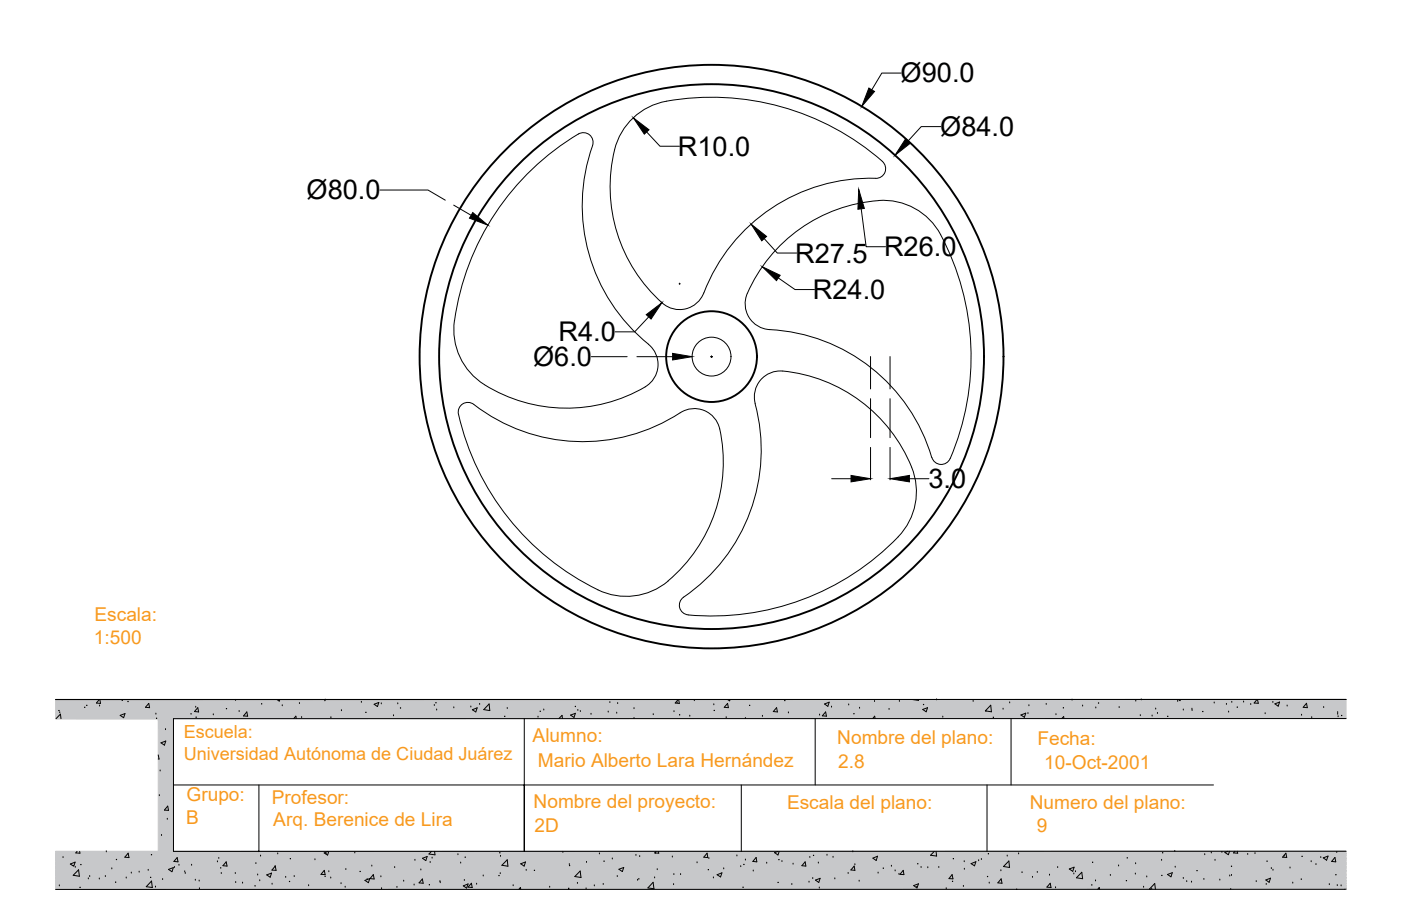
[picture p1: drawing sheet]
<svg xmlns="http://www.w3.org/2000/svg" width="432mm" height="279mm" viewBox="0 0 432 279" stroke-linecap="round" stroke-linejoin="round" font-family="sans-serif">
<!-- layer: Layer1 -->
<g fill="none" stroke="#000" stroke-width=".59">
<circle cx="219.3" cy="110" r="84"/>
<circle cx="219.3" cy="110" r="90"/>
<circle cx="219.3" cy="110" r="14"/>
</g>
<!-- layer: Layer2 -->
<g fill="none" stroke="#000" stroke-width=".31">
<path d="M205.4 31.2a20 20 0 0 0-16 14.9M205.4 31.2a79.6 79.6 0 0 1 67 19 2.98 2.98 0 0 1 .2 3.2 2.98 2.98 0 0 1-2.7 1.6M182.7 44.9a55.3 55.3 0 0 0 17.8 61.9 8 8 0 0 1-1.6 12.5 47.5 47.5 0 0 1-52.1-2.5 20.4 20.4 0 0 1-6.2-20.9 79.5 79.5 0 0 1 38.2-54.8 2.98 2.98 0 0 1 3.1 .7 2.98 2.98 0 0 1 .7 3.1M189.4 46.1a47.5 47.5 0 0 0 16.1 48.4 8 8 0 0 0 11.4-4.2M269.9 55a55 55 0 0 0-53 35.3M270.8 61.9a47.5 47.5 0 0 0-41 30.2 8 8 0 0 0 7.4 9.5 55 55 0 0 1 50 39.5M270.8 61.8a20.4 20.4 0 0 1 20.5 13.3 80 80 0 0 1 1.6 66.3M146 124.7a2.97 2.97 0 0 0-3.4-.1 2.97 2.97 0 0 0-1.3 3.2 80 80 0 0 0 43 54.1M146.1 124.7a55.1 55.1 0 0 0 64.3 2.2 8 8 0 0 1 11.4 5.4M221.8 132.2a48 48 0 0 1-15.9 47M232.7 124.5a55.2 55.2 0 0 1-22.5 60.1 3 3 0 0 0-.6 3.1 3 3 0 0 0 2.5 1.9 79.7 79.7 0 0 0 65.8-25.3 20 20 0 0 0 3.1-20.2M232.8 124.5a8 8 0 0 1 8.5-10.1 48 48 0 0 1 39.7 29.7"/>
<path d="M287.2 141.1a2.98 2.98 0 0 0 2.7 2.1 2.98 2.98 0 0 0 2.9-1.8M205.9 179.2a20 20 0 0 1-21.6 2.7"/>
<circle cx="219.3" cy="110" r="6"/>
</g>
<!-- layer: Layer4 -->
<g fill="none" stroke="#000" stroke-width=".31">
<path d="M277.7 22.5h-5.9l-3.1 5.2M289.9 39h-6l-4 4.4M117.1 58.6h14.8l5.3 3.1M199.3 40.7l4.1 4.4h6M139.8 63.3l5.4 3.1M235.5 73.6l4.1 4.4h5.9M265.4 64.4l1.6 11.7h5.9M199.9 97.7l-4.3 4.6h-6M203.8 93.1l.2 .3M209.3 87.5h.3M209.5 87.3v.4M239.9 85.7l5.1 3.6h6"/>
<path d="M182.2 110h11.1M196.3 110h11M219.1 110h.4M219.3 109.8v.4M268.3 110v9.9M274.3 110v9.9M268.3 123v12M268.3 138v10M274.3 123v12M274.3 138v10M256.3 147.6h6M280.3 147.6h6"/>
</g>
<path d="M267.8 27.1l1.7 1.1-3.9 4.6zM195.2 36.3l4.8 3.7-1.4 1.4zM279.1 42.8l1.5 1.3-4.8 3.8zM145.7 65.5l4.7 3.9-5.7-2.1zM231.5 69.1l4.8 3.8-1.5 1.4zM264.7 58.4l1.7 5.9-2 .2zM199.2 97l4.8-3.6-3.3 5zM235 82.3l5.5 2.6-1.2 1.6zM207.3 109l6 1-6 1zM262.3 146.6l6 1-6 1zM274.3 147.6l6-1v2z" fill="#000" stroke="#000" stroke-width=".31"/>
<!-- layer: 0 -->
<g fill="#c7c8ca" stroke="#c7c8ca" stroke-width=".31">
<path d="M17.1 215.7h397.8z"/>
<path d="M17.1 221.6h36.4z"/>
<path d="M53.5 262.6l361.4-.1z"/>
<path d="M17.1 263.3l397.8 .6h-397.8z"/>
<path d="M17.1 264.7l397.8 .5h-397.8z"/>
<path d="M17.1 265.2l397.8 .8h-397.8z"/>
<path d="M17.1 266.5l397.8 .8h-397.8z"/>
<path d="M17.1 267.3l397.8 .3h-397.8z"/>
<path d="M17.1 268.5l397.8 .3h-397.8z"/>
<path d="M17.1 268.8l397.8 .8h-397.8z"/>
<path d="M17.1 269.6l397.8 .3h-397.8z"/>
<path d="M17.1 270.7l397.8 .2h-397.8z"/>
<path d="M17.1 270.9l397.8 .6h-397.8z"/>
<path d="M17.1 271.8l397.8 .5h-397.8z"/>
<path d="M17.1 272.3l397.8 .2z"/>
<path d="M17.1 272.5l397.8 .5h-397.8z"/>
<path d="M17.1 273l397.8 .1z"/>
<path d="M17.1 273.1l397.8 .4h-397.8z"/>
<path d="M17.1 273.5l397.8 .1z"/>
<path d="M17.1 273.6l397.8 .3h-397.8z"/>
<path d="M17.1 273.9l397.8 .1z"/>
<path d="M17.1 274l397.8 .2h-397.8z"/>
<path d="M17.1 221.6h397.8v-.2zM17.1 215.9l397.8 5.5-397.8 .2z"/>
<path d="M17.1 215.9l397.8 5.5v-5.7zM17.1 215.7h397.8l-397.8 .2z"/>
<path d="M17.1 221.6h397.8zM17.1 221.6h397.8z"/>
<path d="M17.1 221.6h36.4zM17.1 221.6h36.4z"/>
<path d="M48.8 221.6l4.7 41v-41zM48.8 221.6l4.7 41h-4.7z"/>
<path d="M17.1 262.6h397.8zM17.1 262.6h397.8zM48.8 262.6h366.1zM48.8 262.6h366.1z"/>
<path d="M17.1 263.3h397.8zM17.1 262.6l397.8 .7h-397.8z"/>
<path d="M17.1 262.6l397.8 .7v-.7zM17.1 262.6h397.8z"/>
<path d="M17.1 263.3l397.8 .6v-.6zM17.1 263.3h397.8z"/>
<path d="M17.1 264.7l397.8-.1zM17.1 263.9l397.8 .7-397.8 .1z"/>
<path d="M17.1 263.9l397.8 .7v-.7zM17.1 263.9h397.8z"/>
<path d="M17.1 264.7l397.8 .5v-.5zM17.1 264.7h397.8z"/>
<path d="M17.1 265.2l397.8 .8v-.8zM17.1 265.2h397.8z"/>
<path d="M17.1 266.5l397.8-.1zM17.1 266l397.8 .4-397.8 .1z"/>
<path d="M17.1 266l397.8 .4v-.4zM17.1 266h397.8z"/>
<path d="M17.1 266.5l397.8 .8v-.8zM17.1 266.5h397.8z"/>
<path d="M17.1 267.3l397.8 .3v-.3zM17.1 267.3h397.8z"/>
<path d="M17.1 268.5l397.8-.1zM17.1 267.7l397.8 .7-397.8 .1z"/>
<path d="M17.1 267.7l397.8 .7v-.8zM17.1 267.6h397.8z"/>
<path d="M17.1 268.5l397.8 .3v-.3zM17.1 268.5h397.8z"/>
<path d="M17.1 268.8l397.8 .8v-.8zM17.1 268.8h397.8z"/>
<path d="M17.1 269.6l397.8 .3v-.3zM17.1 269.6h397.8z"/>
<path d="M17.1 270.7l397.8-.1zM17.1 269.9l397.8 .7-397.8 .1z"/>
<path d="M17.1 269.9l397.8 .7v-.7zM17.1 269.9h397.8z"/>
<path d="M17.1 270.7l397.8 .2v-.2zM17.1 270.7h397.8z"/>
<path d="M17.1 270.9l397.8 .6v-.6zM17.1 270.9h397.8z"/>
<path d="M17.1 271.8l397.8-.1zM17.1 271.5l397.8 .2-397.8 .1z"/>
<path d="M17.1 271.5l397.8 .2v-.2zM17.1 271.5h397.8z"/>
<path d="M17.1 271.8l397.8 .5v-.5zM17.1 271.8h397.8z"/>
<path d="M17.1 272.3l397.8 .2zM17.1 272.3h397.8z"/>
<path d="M17.1 272.5l397.8 .5v-.5zM17.1 272.5h397.8z"/>
<path d="M17.1 273l397.8 .1zM17.1 273h397.8z"/>
<path d="M17.1 273.1l397.8 .4v-.4zM17.1 273.1h397.8z"/>
<path d="M17.1 273.5l397.8 .1zM17.1 273.5h397.8z"/>
<path d="M17.1 273.6l397.8 .3v-.3zM17.1 273.6h397.8z"/>
<path d="M17.1 273.9l397.8 .1zM17.1 273.9h397.8z"/>
<path d="M17.1 274l397.8 .2v-.2zM17.1 274h397.8z"/>
<path d="M17.1 274.2h397.8zM17.1 274.2h397.8z"/>
<path d="M17.1 274.2h397.3zM17.1 274.2h397.3zM17.1 274.2h397.8z"/>
</g>
<g fill="none" stroke="#000" stroke-width=".31">
<path d="M17.1 215.7h397.8h-397.8M18.4 219.8h.1M30.6 215.7l-.9 1.1 1.3 .1-.2-1.2M30.7 217.7h.1M45.8 216.9l.3 1.3-1.3-.1zM60.3 218.1h.1M61 218.2l.2 1.4-1.3-.2zM72.6 216h.1M73.7 219.4h.1M76.1 219.6l.2 1.3-1.2-.1zM85.4 215.7l.7 .5 .1-.5M87 217.6h.1"/>
<path d="M92.3 217h.1M100.1 216.1h.1M100.2 215.9h.1M105.2 219.2h.1M111.4 216.6h.1M115.3 217.2l1.5-.6-.5 1.3zM117.5 217.1h.1M122.6 217.1h.1M133.9 217.6h.1M134.6 219h.1M139.9 218.3h.1M145.1 218h.1"/>
<path d="M145.6 218.9l1.5-.6-.5 1.3zM147.8 217.2h.1M150.7 217.1l.3 2-1.9-.3zM156.3 218.5h.1M167.6 219h.1M178.1 219.1h.1M178.9 219.4h.1M187.5 219.6h.1M190.1 219.9h.1M190.4 217h.1M195.4 218.5h.1M207.7 219.5h.1"/>
<path d="M208.7 216.8h.1M209 215.7l-.9 1.1 1.3 .1-.2-1.2M214 216.1h.1M220 217.4h.1M224.2 216.9l.3 1.3-1.3-.1zM224.3 215.7l.6 .4 .1-.4M239.4 218.2l.2 1.4-1.3-.2zM243 219.9h.1M254.1 217.1l1.5-.6-.5 1.3zM254.5 219.6l.2 1.3-1.3-.2zM256.3 218.1h.1M261.6 217.4h.1"/>
<path d="M264.9 218.4h.1M269.5 216.3h.1M277.2 216.3h.1M281.3 215.7l1.8 .3-.1-.3M284.4 218.8l1.5-.6-.4 1.3zM288.7 215.8h.1M299.9 216.3h.1M303.9 219.4h.1M305.4 217.5l.2 2-1.9-.3zM309.2 218.7h.1M311.2 216.8h.1M317.1 217.6h.1"/>
<path d="M322.5 217.2h.1M330.4 215.9h.1M333.7 217.7h.1M337.7 218.3h.1M344.9 218.2h.1M350.1 216.2h.1M351.7 215.8h.1M356.2 218.7h.1M363 216.3h.1M363.2 215.7l.5 .4 .1-.4M364.7 219h.1M367.4 218.7h.1"/>
<path d="M367.4 219.1h.1M374.2 216.8h.1M378 217.2h.1M378.7 219.6h.1M379.6 216.6h.1M383.3 216.5h.1M385.5 217.3h.1M387.4 215.7l-.9 1.1 1.3 .1-.2-1.2M392.9 217.1l1.5-.6-.4 1.3zM396.7 217.7h.1M402.7 216.9l.2 1.3-1.2-.1zM408 218.2h.1"/>
<path d="M412.3 219.8h.1M17.3 221.6l1.3-1.4 .2 1.4M37 220.6l1.5-.5-.4 1.2zM48 220.2h.1M48.8 232.8l.2 1.3h-.2M49.4 237.8h.1M49.6 229.1l1.5-.6-.4 1.3zM51 225h.1M65.7 220.4h.1M90.6 221.6l.6-.7 .1 .7M93 221.3h.1M121.3 220.7h.1"/>
<path d="M161.6 221.6v41v-20.5h-108.1M165.8 221.2h.1M172.3 221.6l.9-1 .2 1M175.9 220.5l1.4-.5-.4 1.2zM182.2 220.3h.1M195.4 221.6h.1M201.3 220.4h.1M212.6 220.9h.1M223.8 221.3h.1M229.7 221.6h.1M235 220.9h.1M251.2 221.6v20.5"/>
<path d="M252.6 220.5h.1M269 221.6l.6-.7 .1 .7M290.6 221.2h.1M311.6 221.6v20.5M314.7 220.5l1.4-.6-.4 1.3zM325.5 220.4h.1M327.2 221.6l.6-.6 .1 .6M351.5 220.7h.1M355.1 220.8h.1M356.7 220h.1M389.9 220.1h.1M401.2 220.6h.1"/>
<path d="M404.3 221.3h.1M412.3 220.3h.1M412.4 221h.1M414.9 221.6h-361.4v41l361.4-.1M49.1 245.4h.1M49.8 257.7h.1M51.6 252.7h.1M51.7 248.6l.2 1.3-1.2-.1zM53.5 242.1h.1M79.8 242.1v20.5M161.6 242.1h212.4M228.5 242.1v20.5"/>
<path d="M304.2 242.1v20.5M18.3 273.2h.1M19.4 264.5h.1M21.7 266.5l1.5-.6-.5 1.2zM23.2 267.5h.1M23.7 262.6l-.3 .4 1.2 .1v-.5M24.2 268.2l.3 2-1.9-.3zM27.2 271h.1M27.6 270.3h.1M30.6 271.1h.1M32.5 270.3h.1M32.8 262.7h.1"/>
<path d="M34.5 267.9h.1M38.9 270.8h.1M39.5 263.1l.3 1.4-1.3-.2zM40.5 269.3h.1M42.9 269h.1M45.7 268.4h.1M46.7 271.7l.2 2-1.8-.3zM47.9 273.6h.1M50.1 271.2h.1M51.9 268.1l1.5-.5-.4 1.2zM53.8 267.5h.1M54.6 264.5l.3 1.3-1.3-.1z"/>
<path d="M55.2 266.8h.1M56.9 268.9h.1M59.1 266.8h.1M60.2 271.5h.1M61.4 271.7h.1M61.5 274.1h.1M67 265.8h.1M67.4 264.7h.1M68.2 269.4h.1M69.7 265.8l.3 1.3-1.3-.1zM72.5 269.4h.1M72.6 272.2h.1"/>
<path d="M74.8 272.3h.1M79.4 269.8h.1M79.8 262.7h.1M80.1 271.6h.1M80.3 264h.1M82.2 269.8l1.5-.5-.4 1.2zM83.9 272.7h.1M84.8 267.3h.1M84.8 267.1l.3 1.3-1.3-.1zM85.6 263.3h.1M88.1 270.6h.1M90.7 270.3h.1"/>
<path d="M95.1 273.1h.1M97.1 265.1h.1M99.9 268.4l.3 1.3-1.3-.1zM101.1 262.6l-1.2 .4 1.1 .7 .3-1.1M101.3 268.8h.1M101.9 270.8h.1M105.1 272.5h.1M106.4 273.6h.1M106.6 268.2h.1M109.3 263h.1M112.5 271.5l1.5-.6-.5 1.3zM113.2 271.2h.1"/>
<path d="M114.6 267.1h.1M115.1 269.7l.2 1.4-1.3-.2zM117.4 270.4h.1M117.6 274.1h.1M122.3 273.7h.1M124.4 271.8h.1M127.6 272.9h.1M127.9 265.3h.1M129.7 268.3h.1M130.2 271.1l.2 1.3-1.2-.1zM130.2 264.7l1.5-.6-.5 1.3zM133 262.6l-.8 .8 1.9 .2-.2-1"/>
<path d="M133.2 264.6h.1M135.6 271.9h.1M135.7 272.2h.1M141.1 263.6h.1M142 266.2h.1M142.8 273.2l1.5-.6-.5 1.3zM145.3 272.4l.2 1.3-1.2-.1zM146.9 272.7h.1M148.9 270.1h.1M154.2 269.4h.1M154.3 264.1h.1M156.3 265.1l.2 2-1.8-.3z"/>
<path d="M158.2 273.1h.1M159.9 274.2l.5-.5 .1 .5M160.5 266.4l1.5-.6-.5 1.3zM162.2 268.4h.1M169.4 273.6h.1M173.5 262.9h.1M175.2 274.2h.1M175.5 266.6h.1M178 272.4h.1M178.8 268.6l.3 2-1.9-.3zM180.6 274.1h.1M180.8 266h.1"/>
<path d="M183.2 273.2h.1M184.7 263.3h.1M188.7 264.9h.1M190.2 270.3h.1M190.8 268.1l1.4-.6-.4 1.3zM196 263.8h.1M196.5 271.5h.1M201.3 272.1l.2 2-1.8-.3zM201.8 270.7h.1M202 263.2h.1M202.2 262.6l-.4 .4 1.2 .1-.1-.5M202.6 268.2h.1"/>
<path d="M207.2 264.3h.1M207.6 272.8h.1M209.8 269.7h.1M214.8 266.1h.1M217.9 263.1l.2 1.4-1.2-.2zM218.5 264.8h.1M219.9 270.7h.1M221 269.8l1.5-.6-.4 1.2zM223.1 267.9h.1M227.1 264h.1M228.3 267.3h.1M229.7 265.2h.1"/>
<path d="M232.2 268.6h.1M233 264.4l.3 1.4-1.3-.1zM236.3 266.2h.1M239.8 262.6l-1.1 .3 1.1 .8 .4-1.1M241 265.7h.1M244.1 272.8h.1M244.4 266.5h.1M248.2 265.8l.2 1.3-1.3-.1zM249.3 272h.1M249.6 264.4h.1M251.3 271.4l1.5-.5-.5 1.2zM252.2 266.2h.1"/>
<path d="M252.5 273.9h.1M254.9 263.8h.1M256.8 264.4h.1M257.3 271h.1M262.8 262.7h.1M263.3 267.1l.2 1.3-1.2-.1zM263.5 266.7h.1M264.8 271.8h.1M269 264.6l1.5-.6-.5 1.4zM270.6 269.3h.1M274.7 267.1h.1M275.9 268.6h.1"/>
<path d="M277.1 269.6h.1M278.4 268.4l.2 1.3-1.2-.1zM281.6 273.1l1.5-.5-.5 1.2zM283.9 267.5h.1M286 267.6h.1M288 262.6l-1.2 1.2 1.9 .2-.2-1.4M289.3 267.5h.1M291.6 274.1h.1M293.5 269.7l.2 1.3-1.2-.1zM296.9 273.4h.1M297.2 265.7h.1M297.2 268.1h.1"/>
<path d="M299.3 266.3l1.5-.6-.4 1.3zM301.6 265.4h.1M302.5 265.1h.1M304.9 272.3h.1M308.5 268.5h.1M308.6 271l.2 1.4-1.2-.1zM310.4 264h.1M310.9 265.5l.3 2-1.9-.3zM313.3 274.2h.1M313.9 263.3h.1M318.2 270.6h.1M319.7 269h.1"/>
<path d="M323.5 269.9h.1M323.7 272.4l.2 1.3-1.2-.1zM325.3 273.8h.1M329.6 268l1.4-.6-.4 1.3zM331 269.5h.1M331.5 268.8h.1M333.4 269l.3 2-1.9-.3zM337.7 271.7h.1M338.3 274.2l.5-.5 .1 .5M342.2 270h.1M344.8 267.1h.1M349.9 269.6h.1"/>
<path d="M350 266.4h.1M352.5 273.6h.1M353.4 270.4h.1M354.6 274.2h-.4l1.7-1.7 .2 1.7M355 274.2h.1M358 265.3h.1M359.8 269.7l1.5-.6-.4 1.3zM362.1 262.6h.1M362.2 267.4h.1M364.7 270.9h.1M365.8 271.9h.1M367.2 272h.1"/>
<path d="M371.1 271.2h.1M371.3 263.6h.1M373.3 263h.1M374.5 265.3h.1M376 271.4h.1M376.6 262.9h.1M378.5 262.5l-1 .4 1.1 .7 .4-1.1M379 270.1h.1M379.6 270h.1M380.6 262.5l-.4 .5 1.3 .1-.2-.6M384.6 263.5h.1M386.8 263.2h.1"/>
<path d="M387.2 271.9h.1M390.1 271.4l1.5-.6-.4 1.3zM391.8 267.9h.1M392.3 268.4h.1M395.8 264h.1M396.3 263.1l.3 1.3-1.3-.1zM397.6 267.7h.1M398.4 272.3h.1M404.1 265.7h.1M405.6 266.6h.1M407.1 264.5h.1M407.8 264.6l1.5-.6-.4 1.3z"/>
<path d="M409.7 272.8h.1M411.4 264.4l.3 1.4-1.3-.1zM412.2 273.1h.1M413.3 273.2h.1M414.9 274.2l-397.8 .1"/>
</g>
<g fill="#000" stroke="#000" stroke-width=".31">
<path d="M26.1 218v.2zM69.7 218.5h.2zM123.4 218.3h.1zM134.3 216.7h.2zM166.4 219.3h.2zM187.9 216.5h.1zM220 219.1h.2zM273.9 218.6h.2zM327.7 218.3h.1zM370.6 219.4h.2zM381.3 218.1h.1zM58.8 220.1h.2z"/>
<path d="M60.4 221.2h.1zM359.8 220.9h.2zM24.6 273.7h.2zM24.8 266.6h.2zM35.8 265.1h.2zM57 269.2h.2zM78.5 273.2h.2zM78.8 266.2h.2zM89.2 271.8h.1zM100.2 270.1v.2zM110.9 268.7h.2zM132.5 265.8h.2z"/>
<path d="M143.3 264.3h.2zM154 263h.1zM164.6 268.4h.2zM185.8 272.6h.2zM186.1 265.6h.2zM196.8 271h.2zM218.2 268.2h.2zM239.7 272.1h.2zM261.3 269.2h.2zM272.2 267.7h.1zM282.8 266.4h.2zM293.5 271.8h.2z"/>
<path d="M304.3 270.3h.2zM313.3 274.2h.1zM326 267.3v.2zM336.4 272.9h.2zM347.1 271.6h.2zM347.3 264.6h.2zM358.3 263h.1zM368.9 268.5h.1zM390.4 265.6h.2zM411.9 262.7h.2z"/>
<circle cx="18.2" cy="219.1" r=".07"/>
<circle cx="37.7" cy="215.9" r=".07"/>
<circle cx="39.4" cy="216.3" r=".07"/>
<circle cx="80.6" cy="217" r=".07"/>
<circle cx="112.8" cy="219.7" r=".07"/>
<circle cx="241.9" cy="216" r=".07"/>
<circle cx="284.6" cy="217.3" r=".07"/>
<circle cx="316.8" cy="219.9" r=".07"/>
<circle cx="338.6" cy="216.8" r=".07"/>
<circle cx="392.3" cy="216.5" r=".07"/>
<circle cx="48.2" cy="221.5" r=".07"/>
<circle cx="102" cy="221.2" r=".07"/>
<circle cx="209.5" cy="220.4" r=".07"/>
<circle cx="263.2" cy="220.1" r=".07"/>
<circle cx="306.1" cy="221.2" r=".07"/>
<circle cx="413.5" cy="220.6" r=".07"/>
<circle cx="35.6" cy="272" r=".07"/>
<circle cx="46.4" cy="270.6" r=".07"/>
<circle cx="46.7" cy="263.6" r=".07"/>
<circle cx="89.5" cy="264.8" r=".07"/>
<circle cx="100.4" cy="263.2" r=".07"/>
<circle cx="121.6" cy="267.4" r=".07"/>
<circle cx="132.3" cy="272.8" r=".07"/>
<circle cx="143.1" cy="271.4" r=".07"/>
<circle cx="153.8" cy="270" r=".07"/>
<circle cx="175.3" cy="273.9" r=".07"/>
<circle cx="175.5" cy="266.9" r=".07"/>
<circle cx="197.1" cy="264" r=".07"/>
<circle cx="207.7" cy="269.5" r=".07"/>
<circle cx="229" cy="273.6" r=".07"/>
<circle cx="229.3" cy="266.6" r=".07"/>
<circle cx="240.1" cy="265.1" r=".07"/>
<circle cx="250.5" cy="270.8" r=".07"/>
<circle cx="250.7" cy="263.8" r=".07"/>
<circle cx="282.6" cy="273.4" r=".07"/>
<circle cx="293.8" cy="264.8" r=".07"/>
<circle cx="304.6" cy="263.3" r=".07"/>
<circle cx="315" cy="268.9" r=".07"/>
<circle cx="336.8" cy="265.9" r=".07"/>
<circle cx="358.1" cy="270" r=".07"/>
<circle cx="379.3" cy="274.2" r=".07"/>
<circle cx="379.6" cy="267.1" r=".07"/>
<circle cx="390.3" cy="272.6" r=".07"/>
<circle cx="401.1" cy="271.1" r=".07"/>
<circle cx="401.3" cy="264.1" r=".07"/>
<circle cx="411.7" cy="269.8" r=".07"/>
</g>
<g font-size="8.4">
<text x="277.6" y="25.4">Ø90.0</text>
<text x="289.8" y="41.9">Ø84.0</text>
<text x="208.9" y="48">R10.0</text>
<text x="94.5" y="61.5">Ø80.0</text>
<text x="245.1" y="81">R27.5 R26.0</text>
<text x="250.5" y="92.3">R24.0</text>
<text x="172.1" y="105.3">R4.0</text>
<text x="164.3" y="112.9">Ø6.0</text>
<text x="286.1" y="150.6">3.0</text>
</g>
<g font-size="5.9" fill="#f8991e">
<text x="29.1" y="191.4">Escala:</text>
<text x="29" y="198.5">1:500</text>
<text x="164.2" y="228.9">Alumno:</text>
<text x="258.1" y="229.6">Nombre del plano:</text>
<text x="319.7" y="229.8">Fecha:</text>
<text x="165.8" y="236.5">Mario Alberto Lara Hernández</text>
<text x="258.3" y="236.8">2.8</text>
<text x="321.8" y="237.1">10-Oct-2001</text>
<text x="57.5" y="247">Grupo:</text>
<text x="83.8" y="247.8">Profesor:</text>
<text x="164.5" y="249.3">Nombre del proyecto:</text>
<text x="242.6" y="249.4">Escala del plano:</text>
<text x="317.4" y="249.4">Numero del plano:</text>
<text x="57.4" y="254">B</text>
<text x="84.2" y="254.8">Arq. Berenice de Lira</text>
<text x="164.8" y="256.5">2D</text>
<text x="319.5" y="256.6">9</text>
</g>
<g font-size="5.6" fill="#f8991e">
<text x="56.6" y="227.6">Escuela:</text>
<text x="56.6" y="234.3">Universidad Autónoma de Ciudad Juárez</text>
</g>
</svg>
